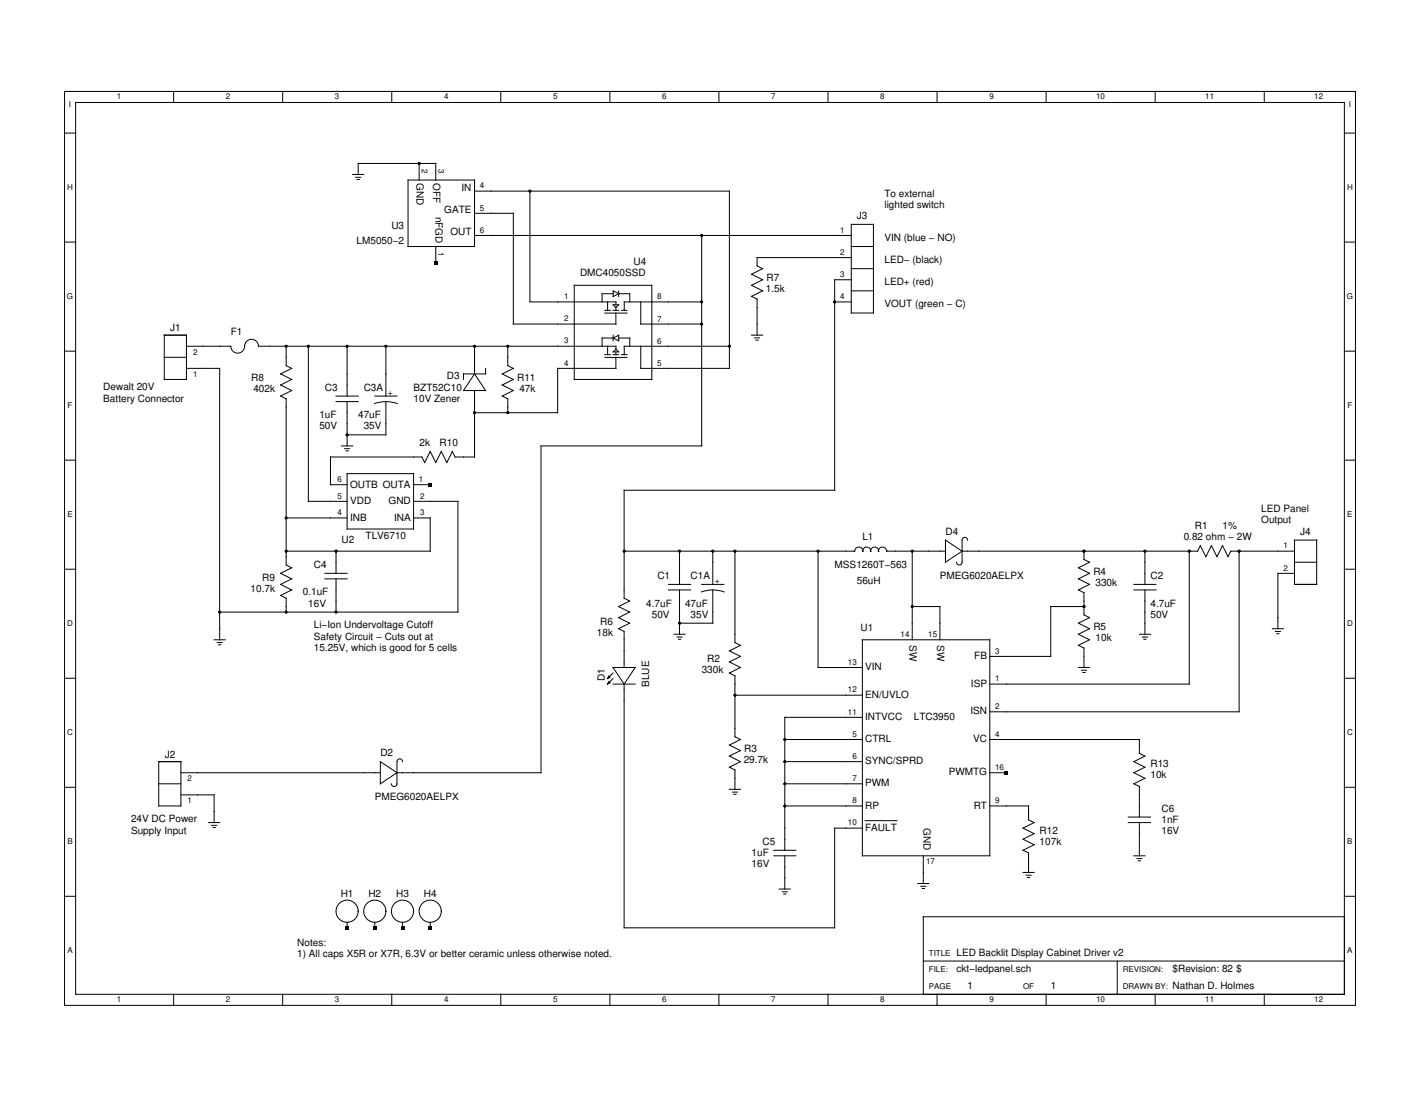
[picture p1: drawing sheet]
<svg xmlns="http://www.w3.org/2000/svg" width="279mm" height="216mm" viewBox="0 0 279 216" stroke-linecap="round" stroke-linejoin="round" font-family="sans-serif">
<g fill="none" stroke="#000" stroke-width=".2">
<path d="M12.7 18h254v179.9h-254zM34.2 18v2.2M55.6 18v2.2M77.1 18v2.2M98.5 18v2.2M120 18v2.2M141.5 18v2.2M162.9 18v2.2M184.4 18v2.2M205.8 18v2.2M227.3 18v2.2M248.8 18v2.2"/>
<path d="M12.7 26.2h2.2M14.9 20.2h249.6v175.5h-249.6zM69.4 34.3h2.2M70 34.9h1M70.3 35.3h.4M70.5 34.3v-2.1h15.2v3.2M80.3 35.4h13.1v13.1h-13.1zM82.5 32.2v3.2M93.4 37.6h50.1v34.9h-17.4v-4.4M104.3 37.6v21.8h16.9v.6M264.5 26.2h2.2M12.7 47.6h2.2"/>
<path d="M85.7 48.5v3.3M93.4 46.3h74.1M93.4 42h7.6v21.8h20.2M113 56.1h15.3v18.6h-15.3zM119.6 59.4v1.7M120.6 57.8h-2.1v1.6M120.6 57.3l1.1 .5-1.1 .6zM120.6 60h1.1l-.5 .5zM121.7 57.8h2.2v1.6M121.7 57.3v1.1M126.1 59.4v4.4h12M138.1 46.3v41.5h-31.6v64.3h-28.4"/>
<path d="M138.1 59.4h-15.3v1.7M149 58.9v7.1M164.2 59.4h3.3M167.5 50.7h-18.5v1.6l1.1 .6-2.2 1.1 2.2 1.1-2.2 1 2.2 1.1-2.2 1.1 1.1 .6M167.5 55.1h-3.3v41.4h-41.4v21.2l1.1 .6-2.2 1.1 2.2 1.1-2.2 1.1 2.2 1-2.2 1.1 1.1 .6M167.5 44.2h4.4v17.4h-4.4zM167.5 57.2h4.4M167.5 48.5h4.4M167.5 52.9h4.4M264.5 47.6h2.2M12.7 69.1h2.2M32.3 66h4.4v8.7h-4.4z"/>
<path d="M32.3 70.3h4.4M36.7 68.1h8.7a1.36 1.36 0 0 0 1.4 1.4 1.36 1.36 0 0 0 1.3-1.4 1.36 1.36 0 0 1 1.4-1.3 1.36 1.36 0 0 1 1.4 1.3h70.3v.6M36.7 72.5h6.5v53.4M55.2 77.9l1.1 .6M56.3 68.1v3.9l1.1 .5-2.2 1.1 2.2 1.1-2.2 1.1 2.2 1.1-2.2 1.1M56.3 78.5v32.7l1.1 .5-2.2 1.1 2.2 1.1-2.2 1.1 2.2 1.1-2.2 1.1M60.7 68.1v30.6h7.6M66.1 78h4.4M66.1 79h4.4M68.3 68.1v9.9M68.3 79v8.8M73.7 79.4a6.5 6.5 0 0 1 4.5 0"/>
<path d="M73.7 78h4.4M75.9 68.1v9.9M75.9 79v6.6h-7.6M93.4 68.1v5.5M93.4 76.9v13h-3.9M93.4 73.6l2.1 3.3h-4.3zM95.5 72.5v1.1h-4.3v1.1M99.9 68.1v3.9l1.1 .5-2.2 1.1 2.2 1.1-2.2 1.1 2.2 1.1-2.2 1.1 1.1 .5v2.7M119 70.3h4.4M119 61.1h1.1M119 61.6h4.4M119 69.8h1.1"/>
<path d="M119.6 68.1v1.7M120.6 66.5h-2.1v1.7M120.6 61.1h1.1M120.6 66.5l1.1-.5v1.1zM120.6 66v1.1M120.6 69.8h1.1M121.2 61.6v2.2M121.2 70.3v2.2M121.2 72.5h-11.5v8.7h-16.3M121.2 60.5v.6M121.2 69.3v.5M121.2 68.7l.5 .6h-1.1z"/>
<path d="M121.7 66.5h2.2v1.7M122.3 61.1h1.1M122.3 69.8h1.1M143.5 68.1h-20.7v1.7M147.9 66h2.2M148.5 66.5h1M148.7 66.9h.5M264.5 69.1h2.2M12.7 90.6h2.2M67.2 87.8h2.2M67.8 88.3h1M68.1 88.7h.4"/>
<path d="M68.3 93.2h13.1v10.9h-13.1zM81.4 95.4h3.2M81.4 98.7h8.7v21.8h-46.9M89.6 89.9l-.6-1-1.1 2.1-1.1-2.1-1.1 2.1-1.1-2.1-1 2.1-.6-1.1h-18v5.5h3.3M264.5 90.6h2.2M12.7 112h2.2M55.2 117.2l1.1 .5M56.3 101.9h12M56.3 117.7v2.8M63.9 112.8h4.4M63.9 113.9h4.4M66.1 108.5v4.3"/>
<path d="M66.1 113.9v6.6M81.4 101.9h3.2v6.6h-28.3M122.8 108.5h45.4a.8 .8 0 0 1 .8-.9 .8 .8 0 0 1 .8 .9 .78 .78 0 0 1 .7-.8 .78 .78 0 0 1 .8 .8 .78 .78 0 0 1 .8-.8 .78 .78 0 0 1 .8 .8 .8 .8 0 0 1 .7-.9 .8 .8 0 0 1 .9 .9h11.5M131.5 115h4.4M131.5 116.1h4.4M133.7 108.5v6.5M133.7 116.1v8.7M138 116.5a6.5 6.5 0 0 1 4.5 0M138.1 115h4.3M140.2 108.5v6.5M140.2 116.1v6.5h-6.5M144.6 108.5v18l1.1 .5-2.2 1.1 2.2 1.1-2.2 1.1 2.2 1.1-2.2 1.1 1.1 .5"/>
<path d="M161 108.5v22.9h8.7M179.5 119.4h5.4v6.5M179.5 108.5v17.4M186 106.3l3.3 2.2-3.3 2.2zM189.3 108.5h46.4M190.4 106.3a.54 .54 0 0 0-.6-.5 .54 .54 0 0 0-.5 .5v4.4a.55 .55 0 0 1-.5 .5 .55 .55 0 0 1-.6-.5M213.3 108.5v1.6l1.1 .6-2.2 1 2.2 1.1-2.2 1.1 2.2 1.1-2.2 1.1 1.1 .6v4.3l1.1 .6-2.2 1 2.2 1.1-2.2 1.1 2.2 1.1-2.2 1.1 1.1 .6v3.8M213.3 119.4h-6.6v9.8h-11.9M223.1 115h4.4M223.1 116.1h4.4M225.3 108.5v6.5M225.3 116.1v8.7"/>
<path d="M234 108.5v26.1h-39.2M236.2 107.4l1.1 2.2 1.1-2.2 1 2.2 1.1-2.2 1.1 2.2 .6-1.1h12.5M236.2 107.4l-.6 1.1M243.8 108.5v31.6h-49M254.7 106.3h4.4v8.7h-4.4zM254.7 112.8h-3.3v10.9M254.7 110.7h4.4M264.5 112h2.2M12.7 133.5h2.2M42.1 125.9h2.2M42.7 126.5h1M43 126.9h.4"/>
<path d="M119.8 134.1l-.3 .5M119.8 133l-.3 .5M120.1 134.4l-.6 .2M120.1 133.3l-.6 .2M120.6 134.6h4.4M120.6 131.4h4.4l-2.2 3.2zM120.6 132.5l-1.1 1M120.6 133.5l-1.1 1.1M122.8 124.3v7.1M122.8 134.6v48h41.4v-19.6h5.5M132.6 124.8h2.2M133.2 125.4h1"/>
<path d="M133.5 125.8h.4M144.6 133v12l1.1 .5-2.2 1.1 2.2 1.1-2.2 1.1 2.2 1.1-2.2 1.1M144.6 136.8h25.1M169.7 125.9h25.1v42.5h-25.1zM212.2 131.4h2.2M212.8 131.9h1M213.1 132.3h.4M224.2 124.8h2.2M224.8 125.4h1M225.1 125.8h.4M250.3 123.7h2.2M250.9 124.3h1"/>
<path d="M251.2 124.7h.5M264.5 133.5h2.2M12.7 154.9h2.2M31.2 149.9h4.4v8.7h-4.4zM31.2 154.3h4.4M35.6 156.4h6.5v5.5M35.6 152.1h39.2M74.8 149.9l3.3 2.2-3.3 2.2zM79.2 149.9a.55 .55 0 0 0-.5-.5 .55 .55 0 0 0-.6 .5v4.4a.55 .55 0 0 1-.5 .5 .55 .55 0 0 1-.6-.5M143.5 155.4h2.2M143.5 151l1.1 .5M144.1 155.9h1"/>
<path d="M144.4 156.3h.4M144.6 151.5v3.9M154.4 158.6h15.3M154.4 149.9h15.3M154.4 154.3h15.3M154.4 145.5h15.3M169.7 141.2h-15.3v26.1M194.8 152.1h3.2M194.8 158.6h7.6v2.7l1.1 .6-2.2 1.1 2.2 1.1-2.2 1.1 2.2 1.1-2.2 1 1.1 .6v3.8M194.8 145.5h29.4v2.8l1.1 .5-2.2 1.1 2.2 1.1-2.2 1.1 2.2 1.1-2.2 1.1 1.1 .5v6M264.5 154.9h2.2M12.7 176.4h2.2"/>
<path d="M41 161.9h2.2M41.6 162.4h1M41.9 162.9h.5M152.2 168.4h4.4M152.2 167.3h4.4M153.3 175h2.2M153.9 175.5h1M154.2 176h.4M154.4 168.4v6.6M170.2 161.5h6.3M180.6 173.9h2.2M181.2 174.4h1"/>
<path d="M181.5 174.9h.4M181.7 168.4v5.5M201.3 171.7h2.2M201.9 172.2h1M202.2 172.7h.4M222 161.9h4.4M222 160.8h4.4M223.1 168.4h2.2M223.7 169h1M224 169.4h.4M224.2 161.9v6.5M264.5 176.4h2.2"/>
<path d="M34.2 195.7v2.2M55.6 195.7v2.2M68.3 181.5v1.1M73.7 181.5v1.1M77.1 195.7v2.2M79.2 181.5v1.1M84.6 181.5v1.1M98.5 195.7v2.2M120 195.7v2.2M141.5 195.7v2.2M162.9 195.7v2.2M181.7 189.1h82.8"/>
<path d="M184.4 195.7v2.2M205.8 195.7v2.2M219.8 189.1v6.6M227.3 195.7v2.2M248.8 195.7v2.2M264.5 180.4h-82.8v15.3"/>
<circle cx="68.3" cy="179.3" r="2.18"/>
<circle cx="73.7" cy="179.3" r="2.18"/>
<circle cx="79.2" cy="179.3" r="2.18"/>
<circle cx="84.6" cy="179.3" r="2.18"/>
</g>
<g fill="#000">
<path d="M85.4 51.5h.7v.6h-.7zM84.3 95.1h.7v.6h-.7zM197.7 151.8h.6v.6h-.6zM68 182.3h.6v.6h-.6zM73.4 182.3h.7v.6h-.7zM78.9 182.3h.6v.6h-.6zM84.3 182.3h.7v.6h-.7z"/>
<circle cx="82.5" cy="32.2" r=".27"/>
<circle cx="104.3" cy="37.6" r=".27"/>
<circle cx="138.1" cy="59.4" r=".27"/>
<circle cx="138.1" cy="46.3" r=".27"/>
<circle cx="164.2" cy="59.4" r=".27"/>
<circle cx="56.3" cy="68.1" r=".27"/>
<circle cx="60.7" cy="68.1" r=".27"/>
<circle cx="68.3" cy="68.1" r=".27"/>
<circle cx="75.9" cy="68.1" r=".27"/>
<circle cx="93.4" cy="68.1" r=".27"/>
<circle cx="99.9" cy="68.1" r=".27"/>
<circle cx="138.1" cy="63.8" r=".27"/>
<circle cx="143.5" cy="68.1" r=".27"/>
<circle cx="68.3" cy="85.6" r=".27"/>
<circle cx="93.4" cy="81.2" r=".27"/>
<circle cx="99.9" cy="81.2" r=".27"/>
<circle cx="56.3" cy="108.5" r=".27"/>
<circle cx="56.3" cy="101.9" r=".27"/>
<circle cx="66.1" cy="108.5" r=".27"/>
<circle cx="122.8" cy="108.5" r=".27"/>
<circle cx="133.7" cy="108.5" r=".27"/>
<circle cx="140.2" cy="108.5" r=".27"/>
<circle cx="144.6" cy="108.5" r=".27"/>
<circle cx="161" cy="108.5" r=".27"/>
<circle cx="179.5" cy="108.5" r=".27"/>
<circle cx="179.5" cy="119.4" r=".27"/>
<circle cx="213.3" cy="108.5" r=".27"/>
<circle cx="213.3" cy="119.4" r=".27"/>
<circle cx="225.3" cy="108.5" r=".27"/>
<circle cx="234" cy="108.5" r=".27"/>
<circle cx="243.8" cy="108.5" r=".27"/>
<circle cx="43.2" cy="120.5" r=".27"/>
<circle cx="56.3" cy="120.5" r=".27"/>
<circle cx="66.1" cy="120.5" r=".27"/>
<circle cx="133.7" cy="122.6" r=".27"/>
<circle cx="144.6" cy="136.8" r=".27"/>
<circle cx="154.4" cy="149.9" r=".27"/>
<circle cx="154.4" cy="158.6" r=".27"/>
<circle cx="154.4" cy="154.3" r=".27"/>
<circle cx="154.4" cy="145.5" r=".27"/>
</g>
<g font-size="2">
<text x="81.9" y="36" transform="rotate(90 81.9 36)">GND</text>
<text x="85.2" y="36" transform="rotate(90 85.2 36)">OFF</text>
<text x="87.4" y="42">GATE</text>
<text x="90.8" y="37.6">IN</text>
<text x="174" y="38.7">To external</text>
<text x="174" y="40.9">lighted switch</text>
<text x="70.2" y="48">LM5050−2</text>
<text x="77" y="45">U3</text>
<text x="85.7" y="42.7" transform="rotate(90 85.7 42.7)">nFGD</text>
<text x="88.6" y="46.3">OUT</text>
<text x="168.6" y="43.1">J3</text>
<text x="174" y="47.4">VIN (blue − NO)</text>
<text x="124.6" y="52.1">U4</text>
<text x="174" y="51.8">LED− (black)</text>
<text x="114.1" y="54.3">DMC4050SSD</text>
<text x="150.7" y="57.6">1.5k</text>
<text x="150.8" y="55.4">R7</text>
<text x="174" y="56.1">LED+ (red)</text>
<text x="33.5" y="65.2">J1</text>
<text x="45.4" y="66">F1</text>
<text x="174" y="60.5">VOUT (green − C)</text>
<text x="20.3" y="76.8">Dewalt 20V</text>
<text x="49.4" y="75">R8</text>
<text x="49.9" y="77.2">402k</text>
<text x="63.9" y="76.9">C3</text>
<text x="71.6" y="76.9">C3A</text>
<text x="81.4" y="76.9">BZT52C10</text>
<text x="87.9" y="74.7">D3</text>
<text x="101.8" y="75">R11</text>
<text x="102.2" y="77.2">47k</text>
<text x="20.3" y="79">Battery Connector</text>
<text x="62.8" y="82.3">1uF</text>
<text x="70.5" y="82.3">47uF</text>
<text x="81.4" y="79">10V Zener</text>
<text x="62.8" y="84.5">50V</text>
<text x="71.6" y="84.5">35V</text>
<text x="82.6" y="87.8">2k</text>
<text x="86.5" y="87.8">R10</text>
<text x="68.9" y="96">OUTB OUTA</text>
<text x="68.9" y="99.2">VDD</text>
<text x="76.5" y="99.2">GND</text>
<text x="248.2" y="100.8">LED Panel</text>
<text x="67.2" y="106.8">U2</text>
<text x="68.9" y="102.5">INB</text>
<text x="71.9" y="106.1">TLV6710</text>
<text x="77.6" y="102.4">INA</text>
<text x="169.7" y="106.3">L1</text>
<text x="186" y="105.2">D4</text>
<text x="232.9" y="106.3">0.82 ohm − 2W</text>
<text x="235.1" y="104.1">R1</text>
<text x="240.5" y="104.1">1%</text>
<text x="248.2" y="103">Output</text>
<text x="255.8" y="105.2">J4</text>
<text x="61.8" y="111.7">C4</text>
<text x="129.3" y="113.9">C1</text>
<text x="135.9" y="113.9">C1A</text>
<text x="164.2" y="111.7">MSS1260T−563</text>
<text x="184.9" y="113.9">PMEG6020AELPX</text>
<text x="215.1" y="113.2">R4</text>
<text x="226.4" y="113.9">C2</text>
<text x="49.3" y="116.4">10.7k</text>
<text x="51.6" y="114.3">R9</text>
<text x="59.6" y="117.2">0.1uF</text>
<text x="60.7" y="119.4">16V</text>
<text x="127.2" y="119.4">4.7uF</text>
<text x="134.8" y="119.4">47uF</text>
<text x="168.6" y="115">56uH</text>
<text x="215.6" y="115.3">330k</text>
<text x="226.4" y="119.4">4.7uF</text>
<text x="61.8" y="123.7">Li−Ion Undervoltage Cutoff</text>
<text x="61.8" y="125.9">Safety Circuit − Cuts out at</text>
<text x="117.5" y="125.2">18k</text>
<text x="118.1" y="123">R6</text>
<text x="128.3" y="121.6">50V</text>
<text x="135.9" y="121.6">35V</text>
<text x="169.3" y="124.3">U1</text>
<text x="215.1" y="124.1">R5</text>
<text x="226.4" y="121.6">50V</text>
<text x="61.8" y="128.1">15.25V, which is good for 5 cells</text>
<text x="139.2" y="130.3">R2</text>
<text x="170.2" y="131.9">VIN</text>
<text x="179" y="127" transform="rotate(90 179 127)">SW</text>
<text x="184.4" y="127" transform="rotate(90 184.4 127)">SW</text>
<text x="191.7" y="129.7">FB</text>
<text x="215.6" y="126.2">10k</text>
<text x="119" y="134.1" transform="rotate(-90 119 134.1)">D1</text>
<text x="127.7" y="135.2" transform="rotate(-90 127.7 135.2)">BLUE</text>
<text x="138.1" y="132.5">330k</text>
<text x="170.2" y="137.3">EN/UVLO</text>
<text x="191" y="135.2">ISP</text>
<text x="170.2" y="141.7">INTVCC</text>
<text x="179.8" y="141.7">LTC3950</text>
<text x="190.9" y="140.6">ISN</text>
<text x="32.4" y="149.1">J2</text>
<text x="74.8" y="148.8">D2</text>
<text x="146.5" y="148">R3</text>
<text x="170.2" y="146.1">CTRL</text>
<text x="191.5" y="146.1">VC</text>
<text x="146.3" y="150.2">29.7k</text>
<text x="170.2" y="150.4">SYNC/SPRD</text>
<text x="170.2" y="154.8">PWM</text>
<text x="186.7" y="152.6">PWMTG</text>
<text x="226.4" y="151">R13</text>
<text x="226.4" y="153.2">10k</text>
<text x="25.8" y="161.9">24V DC Power</text>
<text x="73.7" y="157.5">PMEG6020AELPX</text>
<text x="170.2" y="159.1">RP</text>
<text x="191.6" y="159.1">RT</text>
<text x="228.5" y="159.7">C6</text>
<text x="228.5" y="161.9">1nF</text>
<text x="25.8" y="164.1">Supply Input</text>
<text x="150.1" y="166.3">C5</text>
<text x="170.2" y="163.5">FAULT</text>
<text x="181.7" y="163" transform="rotate(90 181.7 163)">GND</text>
<text x="204.6" y="164.1">R12</text>
<text x="204.6" y="166.3">107k</text>
<text x="228.5" y="164.1">16V</text>
<text x="147.9" y="168.4">1uF</text>
<text x="147.9" y="170.6">16V</text>
<text x="67" y="176.6">H1</text>
<text x="72.5" y="176.6">H2</text>
<text x="77.9" y="176.6">H3</text>
<text x="83.4" y="176.6">H4</text>
<text x="58.5" y="186.1">Notes:</text>
<text x="58.5" y="188.3">1) All caps X5R or X7R, 6.3V or better ceramic unless otherwise noted.</text>
<text x="188.2" y="188.1">LED Backlit Display Cabinet Driver v2</text>
<text x="188.2" y="191.3">ckt−ledpanel.sch</text>
<text x="230.7" y="191.3">$Revision: 82 $</text>
<text x="190.4" y="194.6">1</text>
<text x="206.7" y="194.6">1</text>
<text x="230.7" y="194.6">Nathan D. Holmes</text>
</g>
<g font-size="1.6">
<text x="13.6" y="21">I</text>
<text x="23" y="19.5">1</text>
<text x="44.5" y="19.5">2</text>
<text x="65.9" y="19.5">3</text>
<text x="87.4" y="19.5">4</text>
<text x="108.8" y="19.5">5</text>
<text x="130.3" y="19.5">6</text>
<text x="151.7" y="19.5">7</text>
<text x="173.2" y="19.5">8</text>
<text x="194.7" y="19.5">9</text>
<text x="215.7" y="19.5">10</text>
<text x="237.1" y="19.5">11</text>
<text x="258.6" y="19.5">12</text>
<text x="265.4" y="21">I</text>
<text x="83" y="33.3" transform="rotate(90 83 33.3)">2</text>
<text x="86.3" y="33.3" transform="rotate(90 86.3 33.3)">3</text>
<text x="13.2" y="37.3">H</text>
<text x="94.4" y="37.1">4</text>
<text x="94.4" y="41.4">5</text>
<text x="265" y="37.3">H</text>
<text x="94.4" y="45.8">6</text>
<text x="165.3" y="45.8">1</text>
<text x="86.2" y="49.6" transform="rotate(90 86.2 49.6)">1</text>
<text x="165.3" y="50.2">2</text>
<text x="13.2" y="58.8">G</text>
<text x="111" y="58.9">1</text>
<text x="129.3" y="58.9">8</text>
<text x="165.3" y="54.5">3</text>
<text x="165.3" y="58.9">4</text>
<text x="265" y="58.8">G</text>
<text x="111" y="63.2">2</text>
<text x="129.3" y="63.3">7</text>
<text x="38" y="69.8">2</text>
<text x="111" y="67.6">3</text>
<text x="111" y="72">4</text>
<text x="129.3" y="67.7">6</text>
<text x="38" y="74.2">1</text>
<text x="76.5" y="76.9" transform="rotate(90 76.5 76.9)">+</text>
<text x="129.3" y="72">5</text>
<text x="13.3" y="80.2">F</text>
<text x="265.1" y="80.2">F</text>
<text x="66.4" y="94.9">6</text>
<text x="82.4" y="94.9">1</text>
<text x="13.3" y="101.7">E</text>
<text x="66.4" y="101.4">4</text>
<text x="66.4" y="98.2">5</text>
<text x="82.7" y="98.1">2</text>
<text x="82.7" y="101.4">3</text>
<text x="265.1" y="101.7">E</text>
<text x="252.5" y="107.9">1</text>
<text x="140.8" y="113.9" transform="rotate(90 140.8 113.9)">+</text>
<text x="252.5" y="112.3">2</text>
<text x="13.2" y="123.2">D</text>
<text x="177.2" y="125.4">14</text>
<text x="182.6" y="125.4">15</text>
<text x="265" y="123.2">D</text>
<text x="166.8" y="130.8">13</text>
<text x="195.8" y="128.6">3</text>
<text x="166.8" y="136.3">12</text>
<text x="195.8" y="134.1">1</text>
<text x="166.8" y="140.6">11</text>
<text x="195.8" y="139.5">2</text>
<text x="13.2" y="144.6">C</text>
<text x="167.7" y="145">5</text>
<text x="167.7" y="149.4">6</text>
<text x="195.8" y="145">4</text>
<text x="265" y="144.6">C</text>
<text x="36.9" y="153.8">2</text>
<text x="167.8" y="153.8">7</text>
<text x="195.8" y="151.6">16</text>
<text x="36.9" y="158.1">1</text>
<text x="167.8" y="158.1">8</text>
<text x="195.8" y="158.1">9</text>
<text x="13.3" y="166.1">B</text>
<text x="166.8" y="162.4">10</text>
<text x="265.1" y="166.1">B</text>
<text x="182.2" y="170.1">17</text>
<text x="13.3" y="187.5">A</text>
<text x="182.8" y="191.3">FILE:</text>
<text x="182.8" y="188.1">TITLE</text>
<text x="220.9" y="191.3">REVISION:</text>
<text x="265.1" y="187.5">A</text>
<text x="23" y="197.2">1</text>
<text x="44.5" y="197.2">2</text>
<text x="65.9" y="197.2">3</text>
<text x="87.4" y="197.2">4</text>
<text x="108.8" y="197.2">5</text>
<text x="130.3" y="197.2">6</text>
<text x="151.7" y="197.2">7</text>
<text x="173.2" y="197.2">8</text>
<text x="182.8" y="194.6">PAGE</text>
<text x="194.7" y="197.2">9</text>
<text x="201.3" y="194.6">OF</text>
<text x="215.7" y="197.2">10</text>
<text x="220.9" y="194.6">DRAWN BY:</text>
<text x="237.1" y="197.2">11</text>
<text x="258.6" y="197.2">12</text>
</g>
</svg>
